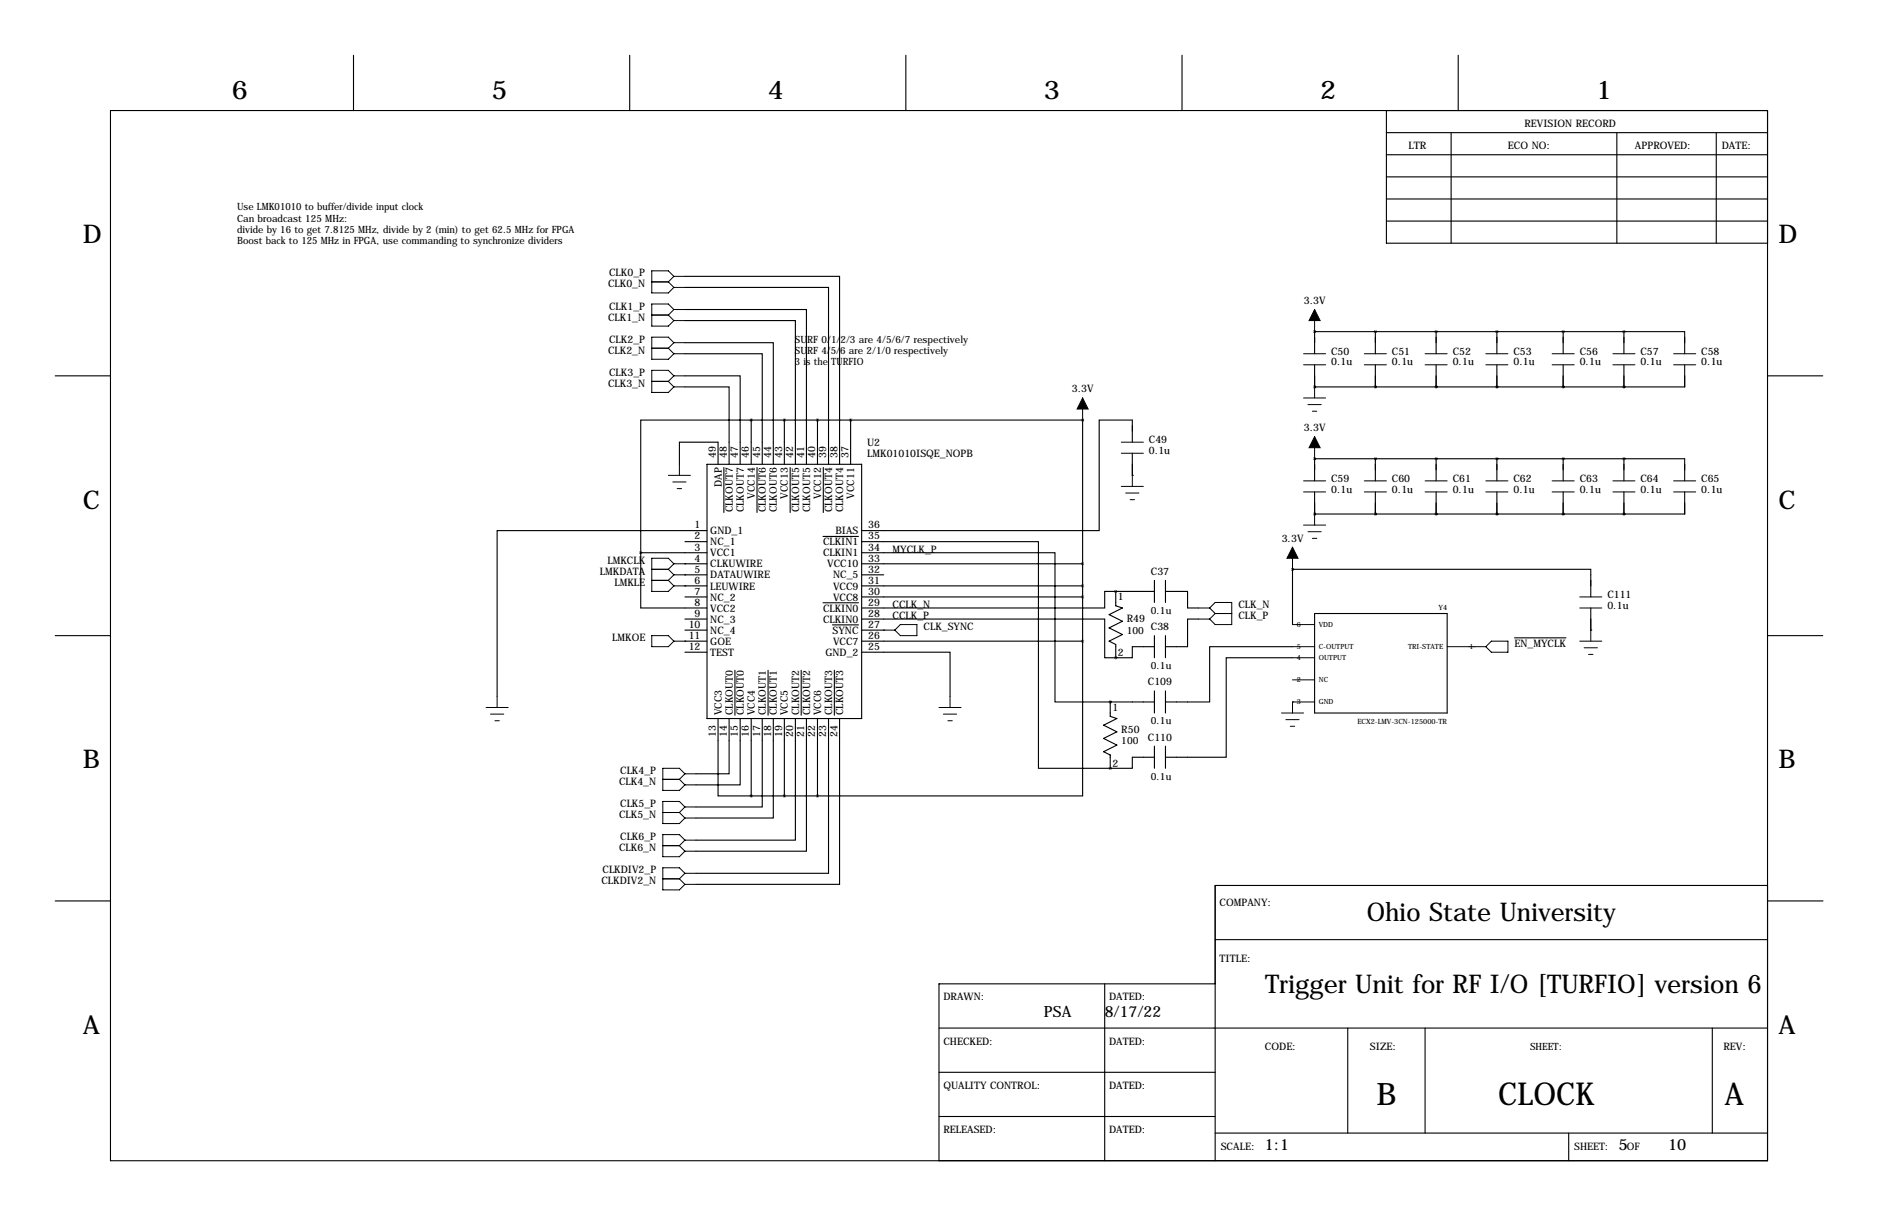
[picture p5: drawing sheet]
<svg xmlns="http://www.w3.org/2000/svg" width="432mm" height="279mm" viewBox="0 0 432 279" stroke-linecap="round" stroke-linejoin="round" font-family="sans-serif">
<g fill="none" stroke="#000" stroke-width=".25">
<path d="M81.3 12.7v12.7M144.8 12.7v12.7M208.3 12.7v12.7M271.8 12.7v12.7M335.3 12.7v12.7M25.4 25.4h381v241.3h-381zM318.8 30.5h87.6M318.8 35.6h87.6M318.8 25.4v30.5h87.6M333.7 30.5v25.4M371.8 30.5v25.4M394.6 30.5v25.4"/>
<path d="M318.8 45.7h87.6M318.8 50.8h87.6M318.8 40.6h87.6M157.5 63.5h35.5v43.2M157.5 66h33v40.7M157.5 71.1h27.9v35.6M157.5 73.7h25.4v33M157.5 78.7h20.3v28M302.3 76.2h.1M302.3 76.2v5.1M302.3 76.2h85v5.1M316.2 76.2h.1"/>
<path d="M316.2 76.2v5.1M330.2 76.2h.1M330.2 76.2v5.1M344.2 76.2h.1M344.2 76.2v5.1M359.4 76.2h.1M359.4 76.2v5.1M373.4 76.2h.1M373.4 76.2v5.1M12.7 86.4h12.7M157.5 81.3h17.8v25.4M157.5 86.4h12.7v20.3"/>
<path d="M157.5 88.9h10.1v17.8M172.7 96.5h-25.4v30.5M172.7 96.5v10.2M172.7 96.5h76.2M180.3 96.5v10.2M188 96.5v10.2M195.6 96.5v10.2M248.9 96.5h.1M248.9 96.5v50.8M302.3 88.9h.1M302.3 83.8v5.1M316.2 88.9h.1"/>
<path d="M316.2 83.8v5.1M330.2 88.9h.1M330.2 83.8v5.1M344.2 88.9h.1M344.2 83.8v5.1M359.4 88.9h.1M359.4 83.8v5.1M373.4 88.9h.1M373.4 83.8v5.1M387.3 83.8v5.1h-85M406.4 86.4h12.7M156.2 106.7v-5.1h8.9v5.1"/>
<path d="M162.6 106.7h35.5v58.4h-35.5zM166.4 107.4v10.4M174.1 107.4v10.4M181.7 107.4v10.4M189.3 107.4v10.4M260.3 101.6v-5.1h-7.6v25.4h-54.6M260.3 109.2h.1M260.3 104.1v5.1M302.3 105.4h.1M302.3 118.1h.1M302.3 105.4v5.1M302.3 113v5.1"/>
<path d="M302.3 105.4h85v5.1M316.2 105.4h.1M316.2 118.1h.1M316.2 105.4v5.1M316.2 113v5.1M330.2 105.4h.1M330.2 118.1h.1M330.2 105.4v5.1M330.2 113v5.1M344.2 105.4h.1M344.2 118.1h.1M344.2 105.4v5.1"/>
<path d="M344.2 113v5.1M359.4 105.4h.1M359.4 118.1h.1M359.4 105.4v5.1M359.4 113v5.1M373.4 105.4h.1M373.4 118.1h.1M373.4 105.4v5.1M373.4 113v5.1M387.3 113v5.1h-85M147.3 127v12.7h15.3M147.3 127h15.3"/>
<path d="M157.5 129.5h.1M157.5 132.1h.1M157.5 134.6h.1M157.5 124.5h5.1M157.5 129.5h5.1M157.5 132.1h5.1M157.5 134.6h5.1M157.5 137.2h5.1M162.6 121.9h-48.3v38.1M189.2 123.3h8.2M189.2 138.5h8.2M198.1 124.5h40.7v52h16.5"/>
<path d="M198.1 127h44.5v34.3h12.7M198.1 129.5h50.8M198.1 132.1h5.1M198.1 134.6h50.8M198.1 137.2h50.8M256.5 135.9h-2.5v3.8h-55.9M256.5 135.9h.1M256.5 135.9h8.9M256.5 135.9v3.3l1.6 .5-3.1 1.5 3.1 1.5-3.1 1.6 3.1 1.5-3.1 1.5 1.5 .8v3M265.4 133.3v5.1M268 135.9h5v3.8h2.6M268 133.3v5.1"/>
<path d="M297.2 130.8h.1M297.2 130.8h68.6v6.4M297.2 130.8v12.7M365.8 139.7v5.1M12.7 146h12.7M157.5 147.3h.1M157.5 142.2h5.1M157.5 144.8h5.1M157.5 147.3h5.1M157.5 149.9h5.1M169 154v10.3M176.6 154v10.3"/>
<path d="M184.2 154v10.3M191.4 143.6h6M191.8 154v10.3M198.1 149.9h20.3v10.1M198.1 142.2h55.9v8.9h2.5M198.1 144.8h5.1M198.1 147.3h50.8M203.2 144.8h.1M248.9 147.3v35.6h-60.9M256.5 151.1h.1M265.4 148.6h-5.1v2.5h-3.8M265.4 146v5.1"/>
<path d="M265.4 158.8v5M268 146v5.1M268 158.8v5M275.6 142.2h-2.6v6.4h-5M297.2 148.6h-19.1v12.7h-10.1M297.2 151.1h-15.3v22.9h-13.9M302.3 141h30.4v22.8h-30.4zM337.8 148.6h1.3M348.2 146.6h11.9M365.8 144.8h.1M406.4 146h12.7M165.1 165.1v17.8h7.6"/>
<path d="M167.6 165.1v12.7h-7.6M170.2 165.1v15.2h-10.2M172.7 165.1v17.8M175.3 165.1v20.3h-15.3M177.8 165.1v22.9h-17.8M180.3 165.1v17.8M182.9 165.1v27.9h-22.9M185.4 165.1v30.5h-25.4M188 165.1v17.8M190.5 165.1v35.6h-30.5M193 165.1v38.1h-33M255.3 161.3h.1"/>
<path d="M255.3 176.5h.1M255.3 161.3h10.1M255.3 161.3v3.3l1.5 .5-3.1 1.5 3.1 1.5-3.1 1.6 3.1 1.5-3.1 1.5 1.6 .8v3M265.4 174h-5.1v2.5h-5M265.4 171.4v5.1M268 171.4v5.1M297.2 161.3h.1M172.7 182.9h15.3M12.7 207h12.7M279.4 215.9h127M406.4 203.5h-127v63.2M406.5 207h12.7"/>
<path d="M215.9 236.2h190.5M254 226.1v40.6M279.4 226.1h-63.5v40.6M309.9 236.2v24.1M327.7 236.2v24.1M393.7 236.2v24.1M215.9 246.4h63.5M215.9 256.5h63.5M279.4 260.3h127M360.7 260.3v6.4"/>
</g>
<g fill="none" stroke="#000" stroke-width=".23">
<path d="M149.9 64.8h3.8M149.9 72.4h3.8M153.7 64.8l1.2 1.2M153.7 72.4l1.2 1.3M154.9 63.5l-1.2-1.3h-3.8v5.1h3.8l1.2-1.3M154.9 71.1l-1.2-1.3h-3.8v5.1h3.8l1.2-1.2M154.9 78.7l-1.2-1.2h-3.8v5h3.8l1.2-1.2M154.9 66h2.6M154.9 63.5h2.6M154.9 63.5l-1.2 1.3M154.9 73.7h2.6M154.9 71.1h2.6"/>
<path d="M154.9 71.1l-1.2 1.3M154.9 78.7h2.6M154.9 78.7l-1.2 1.3M302.3 71.1v5.1M149.9 80h3.8M149.9 87.6h3.8M153.7 80l1.2 1.3M153.7 87.6l1.2 1.3M154.9 81.3h2.6M154.9 86.4l-1.2-1.3h-3.8v5.1h3.8l1.2-1.3M154.9 88.9h2.6M154.9 86.4h2.6"/>
<path d="M154.9 86.4l-1.2 1.2M248.9 91.4v5.1M299.7 81.3h5.1M299.7 83.8h5.1M299.7 91.4h5.1M300.7 93h3.1M301.8 94.5h1M302.3 88.9v2.5M313.7 81.3h5.1M313.7 83.8h5.1M327.7 81.3h5M327.7 83.8h5"/>
<path d="M341.6 81.3h5.1M341.6 83.8h5.1M356.9 81.3h5M356.9 83.8h5M370.8 81.3h5.1M370.8 83.8h5.1M384.8 81.3h5.1M384.8 83.8h5.1M153.7 109.2h5M154.7 110.7h3M155.7 112.3h1M156.2 106.7v2.5"/>
<path d="M257.8 101.6h5.1M257.8 104.1h5.1M257.8 111.8h5.1M258.8 113.3h3.1M259.8 114.8h1.1M260.3 109.2v2.6M299.7 110.5h5.1M299.7 113h5.1M302.3 100.3v5.1M302.3 118.1v2.6M313.7 110.5h5.1M313.7 113h5.1"/>
<path d="M327.7 110.5h5M327.7 113h5M341.6 110.5h5.1M341.6 113h5.1M356.9 110.5h5M356.9 113h5M370.8 110.5h5.1M370.8 113h5.1M384.8 110.5h5.1M384.8 113h5.1M149.9 130.8h3.8M149.9 133.3h3.8"/>
<path d="M153.7 130.8l1.2 1.3M153.7 133.3l1.2 1.3M154.9 129.5h2.6M154.9 129.5l-1.2 1.3M154.9 129.5l-1.2-1.2h-3.8v7.6h3.8l1.2-1.3M154.9 132.1h2.6M154.9 132.1l-1.2 1.2M154.9 134.6h2.6M275.6 139.7h2.5M278.1 139.7l1.3-1.3h3.8v5.1h-3.8l-1.3-1.3M278.1 139.7l1.3 1.3M297.2 125.7v5.1"/>
<path d="M299.7 120.7h5.1M300.7 122.2h3.1M301.8 123.7h1M363.2 137.2h5.1M363.2 139.7h5.1M149.9 146h3.8l1.2 1.3-1.2 1.3h-3.8zM154.9 147.3h2.6M203.2 144.8h2.5M207 143.5h3.8v2.5h-3.8l-1.3-1.2zM275.6 142.2h2.5M279.4 141h3.8M279.4 141l-1.3 1.2"/>
<path d="M297.2 148.6h5.1M297.2 156.2h5.1M297.2 151.1h5.1M297.2 143.5h5.1M332.7 148.6h5.1M339.1 148.6h2.5M342.9 147.3h3.8v2.6h-3.8l-1.3-1.3zM363.2 147.3h5.1M364.2 148.8h3.1M365.3 150.4h1M365.8 144.8v2.5M111.8 162.6h5"/>
<path d="M112.8 164.1h3M113.8 165.6h1M114.3 160v2.6M152.4 179.1h3.8M156.2 179.1l1.3 1.2M157.5 177.8l-1.3-1.3h-3.8v5.1h3.8l1.3-1.3M157.5 177.8h2.5M157.5 177.8l-1.3 1.3M215.9 162.6h5.1M216.9 164.1h3.1M217.9 165.6h1M218.4 160v2.6"/>
<path d="M294.6 163.8h5.1M295.7 165.4h3M296.7 166.9h1M302.3 161.3h-5.1v2.5M152.4 194.3h3.8M152.4 186.7h3.8M156.2 194.3l1.3 1.3M156.2 186.7l1.3 1.3M157.5 193l-1.3 1.3M157.5 195.6h2.5M157.5 193l-1.3-1.2h-3.8v5h3.8l1.3-1.2M157.5 185.4l-1.3-1.3h-3.8v5.1h3.8l1.3-1.2"/>
<path d="M157.5 193h2.5M157.5 188h2.5M157.5 185.4h2.5M157.5 185.4l-1.3 1.3M157.5 180.3h2.5M152.4 201.9h3.8M156.2 201.9l1.3 1.3M157.5 200.7l-1.3-1.3h-3.8v5.1h3.8l1.3-1.3M157.5 200.7h2.5M157.5 200.7l-1.3 1.2M157.5 203.2h2.5"/>
</g>
<path d="M302.3 71.1l1.2 2.6h-2.5zM248.9 91.4l1.3 2.6h-2.6zM302.3 100.3l1.2 2.6h-2.5zM297.2 125.7l1.2 2.6h-2.5z" fill="#000" stroke="#000" stroke-width=".23"/>
<path d="M187.9 182.9a.05 .05 0 0 0 .1 0 .05 .05 0 0 0-.1 0zM180.3 182.9a.05 .05 0 0 0 .1 0 .05 .05 0 0 0-.1 0zM180.3 96.5a.05 .05 0 0 0 .1 0 .05 .05 0 0 0-.1 0zM187.9 96.5a.05 .05 0 0 0 .1 0 .05 .05 0 0 0-.1 0zM316.2 76.2a.05 .05 0 0 0 .1 0 .05 .05 0 0 0-.1 0zM344.1 76.2a.05 .05 0 0 0 .1 0 .05 .05 0 0 0-.1 0zM344.1 88.9a.05 .05 0 0 0 .1 0 .05 .05 0 0 0-.1 0zM316.2 88.9a.05 .05 0 0 0 .1 0 .05 .05 0 0 0-.1 0zM302.2 88.9a.05 .05 0 0 0 .1 0 .05 .05 0 0 0-.1 0zM302.2 76.2a.05 .05 0 0 0 .1 0 .05 .05 0 0 0-.1 0zM316.2 105.4a.05 .05 0 0 0 .1 0 .05 .05 0 0 0-.1 0zM344.1 105.4a.05 .05 0 0 0 .1 0 .05 .05 0 0 0-.1 0zM344.1 118.1a.05 .05 0 0 0 .1 0 .05 .05 0 0 0-.1 0zM316.2 118.1a.05 .05 0 0 0 .1 0 .05 .05 0 0 0-.1 0zM302.2 118.1a.05 .05 0 0 0 .1 0 .05 .05 0 0 0-.1 0zM302.2 105.4a.05 .05 0 0 0 .1 0 .05 .05 0 0 0-.1 0zM255.2 161.3a.05 .05 0 0 0 .1 0 .05 .05 0 0 0-.1 0zM255.2 176.5a.05 .05 0 0 0 .1 0 .05 .05 0 0 0-.1 0zM256.5 135.9a.05 .05 0 0 0 .1 0 .05 .05 0 0 0-.1 0zM256.5 151.1a.05 .05 0 0 0 .1 0 .05 .05 0 0 0-.1 0z" fill="#000" stroke="#000" stroke-width=".63"/>
<text font-size="7.3" x="344.5" y="254">CLOCK</text>
<g font-size="7.1">
<text x="316.5" y="254">B</text>
<text x="396.5" y="254">A</text>
</g>
<g font-size="5.9">
<text x="53.3" y="22.9">6</text>
<text x="113" y="22.9">5</text>
<text x="176.5" y="22.9">4</text>
<text x="240" y="22.9">3</text>
<text x="303.5" y="22.9">2</text>
<text x="367" y="22.9">1</text>
<text x="19" y="55.9">D</text>
<text x="408.9" y="55.9">D</text>
<text x="19" y="116.8">C</text>
<text x="408.9" y="116.8">C</text>
<text x="19" y="176.5">B</text>
<text x="408.9" y="176.5">B</text>
<text x="314.2" y="211.6">Ohio State University</text>
<text x="290.9" y="228.1">Trigger Unit for RF I/O [TURFIO] version 6</text>
<text x="19" y="237.5">A</text>
<text x="408.9" y="237.5">A</text>
</g>
<g font-size="3.6">
<text x="240" y="233.7">PSA</text>
<text x="254" y="233.7">8/17/22</text>
<text x="290.8" y="264.1">1:1</text>
<text x="372.1" y="264.1">5</text>
<text x="383.5" y="264.1">10</text>
</g>
<g font-size="2.4">
<text x="350.5" y="29.2">REVISION RECORD</text>
<text x="323.8" y="34.3">LTR</text>
<text x="346.7" y="34.3">ECO NO:</text>
<text x="375.9" y="34.3">APPROVED:</text>
<text x="395.9" y="34.3">DATE:</text>
<text x="140.1" y="63.5">CLK0_P</text>
<text x="139.8" y="66">CLK0_N</text>
<text x="140.1" y="71.1">CLK1_P</text>
<text x="299.8" y="69.8">3.3V</text>
<text x="139.8" y="73.7">CLK1_N</text>
<text x="139.8" y="81.3">CLK2_N</text>
<text x="140.1" y="78.7">CLK2_P</text>
<text x="306.1" y="81.5">C50</text>
<text x="306.1" y="84">0.1u</text>
<text x="320" y="81.5">C51</text>
<text x="320" y="84">0.1u</text>
<text x="334" y="81.5">C52</text>
<text x="334" y="84">0.1u</text>
<text x="348" y="81.5">C53</text>
<text x="348" y="84">0.1u</text>
<text x="363.2" y="81.5">C56</text>
<text x="363.2" y="84">0.1u</text>
<text x="377.2" y="81.5">C57</text>
<text x="377.2" y="84">0.1u</text>
<text x="391.2" y="81.5">C58</text>
<text x="391.2" y="84">0.1u</text>
<text x="139.8" y="88.9">CLK3_N</text>
<text x="140.1" y="86.4">CLK3_P</text>
<text x="246.4" y="90.2">3.3V</text>
<text x="264.2" y="101.9">C49</text>
<text x="299.8" y="99.1">3.3V</text>
<text x="164.6" y="105.2" transform="rotate(-90 164.6 105.2)">49</text>
<text x="167.1" y="105.2" transform="rotate(-90 167.1 105.2)">48</text>
<text x="169.7" y="105.2" transform="rotate(-90 169.7 105.2)">47</text>
<text x="172.2" y="105.2" transform="rotate(-90 172.2 105.2)">46</text>
<text x="174.8" y="105.2" transform="rotate(-90 174.8 105.2)">45</text>
<text x="177.3" y="105.2" transform="rotate(-90 177.3 105.2)">44</text>
<text x="179.8" y="105.2" transform="rotate(-90 179.8 105.2)">43</text>
<text x="182.4" y="105.2" transform="rotate(-90 182.4 105.2)">42</text>
<text x="184.9" y="105.2" transform="rotate(-90 184.9 105.2)">41</text>
<text x="187.5" y="105.2" transform="rotate(-90 187.5 105.2)">40</text>
<text x="190" y="105.2" transform="rotate(-90 190 105.2)">39</text>
<text x="192.5" y="105.2" transform="rotate(-90 192.5 105.2)">38</text>
<text x="195.1" y="105.2" transform="rotate(-90 195.1 105.2)">37</text>
<text x="199.4" y="102.4">U2</text>
<text x="199.4" y="105">LMK01010ISQE_NOPB</text>
<text x="264.2" y="104.3">0.1u</text>
<text x="165.9" y="111.9" transform="rotate(-90 165.9 111.9)">DAP</text>
<text x="306.1" y="110.7">C59</text>
<text x="306.1" y="113.2">0.1u</text>
<text x="320" y="110.7">C60</text>
<text x="320" y="113.2">0.1u</text>
<text x="334" y="110.7">C61</text>
<text x="334" y="113.2">0.1u</text>
<text x="348" y="110.7">C62</text>
<text x="348" y="113.2">0.1u</text>
<text x="363.2" y="110.7">C63</text>
<text x="363.2" y="113.2">0.1u</text>
<text x="377.2" y="110.7">C64</text>
<text x="377.2" y="113.2">0.1u</text>
<text x="391.2" y="110.7">C65</text>
<text x="391.2" y="113.2">0.1u</text>
<text x="168.5" y="117.8" transform="rotate(-90 168.5 117.8)">CLKOUT7</text>
<text x="171" y="117.8" transform="rotate(-90 171 117.8)">CLKOUT7</text>
<text x="173.6" y="114.6" transform="rotate(-90 173.6 114.6)">VCC14</text>
<text x="176.1" y="117.8" transform="rotate(-90 176.1 117.8)">CLKOUT6</text>
<text x="178.6" y="117.8" transform="rotate(-90 178.6 117.8)">CLKOUT6</text>
<text x="181.2" y="114.6" transform="rotate(-90 181.2 114.6)">VCC13</text>
<text x="183.7" y="117.8" transform="rotate(-90 183.7 117.8)">CLKOUT5</text>
<text x="186.3" y="117.8" transform="rotate(-90 186.3 117.8)">CLKOUT5</text>
<text x="188.8" y="114.6" transform="rotate(-90 188.8 114.6)">VCC12</text>
<text x="191.3" y="117.8" transform="rotate(-90 191.3 117.8)">CLKOUT4</text>
<text x="193.9" y="117.8" transform="rotate(-90 193.9 117.8)">CLKOUT4</text>
<text x="196.4" y="114.6" transform="rotate(-90 196.4 114.6)">VCC11</text>
<text x="159.7" y="121.4">1</text>
<text x="159.7" y="124">2</text>
<text x="163.3" y="122.8">GND_1</text>
<text x="163.3" y="125.3">NC_1</text>
<text x="189.2" y="125.3">CLKIN1</text>
<text x="192.1" y="122.8">BIAS</text>
<text x="199.6" y="121.4">36</text>
<text x="199.6" y="124">35</text>
<text x="294.7" y="124.5">3.3V</text>
<text x="139.6" y="129.5">LMKCLK</text>
<text x="159.7" y="126.5">3</text>
<text x="159.7" y="129">4</text>
<text x="159.7" y="131.6">5</text>
<text x="163.3" y="127.8">VCC1</text>
<text x="163.3" y="130.4">CLKUWIRE</text>
<text x="189.2" y="127.8">CLKIN1</text>
<text x="190.2" y="130.4">VCC10</text>
<text x="199.6" y="126.5">34</text>
<text x="199.6" y="129">33</text>
<text x="199.6" y="131.6">32</text>
<text x="205.2" y="127">MYCLK_P</text>
<text x="137.9" y="132.1">LMKDATA</text>
<text x="141.3" y="134.6">LMKLE</text>
<text x="159.7" y="134.1">6</text>
<text x="159.7" y="136.7">7</text>
<text x="163.3" y="132.9">DATAUWIRE</text>
<text x="163.3" y="135.5">LEUWIRE</text>
<text x="163.3" y="138">NC_2</text>
<text x="191.6" y="132.9">NC_5</text>
<text x="191.6" y="135.5">VCC9</text>
<text x="191.6" y="138">VCC8</text>
<text x="199.6" y="134.1">31</text>
<text x="199.6" y="136.7">30</text>
<text x="257" y="137.9">1</text>
<text x="264.6" y="132.1">C37</text>
<text x="369.6" y="137.4">C111</text>
<text x="159.7" y="139.2">8</text>
<text x="159.7" y="141.7">9</text>
<text x="163.3" y="140.5">VCC2</text>
<text x="163.3" y="143.1">NC_3</text>
<text x="189.2" y="140.5">CLKIN0</text>
<text x="189.2" y="143.1">CLKIN0</text>
<text x="199.6" y="139.2">29</text>
<text x="199.6" y="141.7">28</text>
<text x="205.2" y="139.7">CCLK_N</text>
<text x="205.2" y="142.2">CCLK_P</text>
<text x="259.1" y="143">R49</text>
<text x="284.7" y="142.2">CLK_P</text>
<text x="284.7" y="139.7">CLK_N</text>
<text x="369.6" y="139.8">0.1u</text>
<text x="140.8" y="147.3">LMKOE</text>
<text x="158.3" y="144.3">10</text>
<text x="158.3" y="146.8">11</text>
<text x="158.3" y="149.4">12</text>
<text x="163.3" y="145.6">NC_4</text>
<text x="163.3" y="148.2">GOE</text>
<text x="191.4" y="145.6">SYNC</text>
<text x="191.6" y="148.2">VCC7</text>
<text x="199.6" y="144.3">27</text>
<text x="199.6" y="146.8">26</text>
<text x="199.6" y="149.4">25</text>
<text x="212.3" y="144.8">CLK_SYNC</text>
<text x="264.6" y="144.8">C38</text>
<text x="348.2" y="148.6">EN_MYCLK</text>
<text x="163.3" y="150.7">TEST</text>
<text x="189.8" y="150.7">GND_2</text>
<text x="257" y="150.8">2</text>
<text x="263.9" y="157.5">C109</text>
<text x="165.9" y="164.3" transform="rotate(-90 165.9 164.3)">VCC3</text>
<text x="168.5" y="164.3" transform="rotate(-90 168.5 164.3)">CLKOUT0</text>
<text x="171" y="164.3" transform="rotate(-90 171 164.3)">CLKOUT0</text>
<text x="173.6" y="164.3" transform="rotate(-90 173.6 164.3)">VCC4</text>
<text x="176.1" y="164.3" transform="rotate(-90 176.1 164.3)">CLKOUT1</text>
<text x="178.6" y="164.3" transform="rotate(-90 178.6 164.3)">CLKOUT1</text>
<text x="181.2" y="164.3" transform="rotate(-90 181.2 164.3)">VCC5</text>
<text x="183.7" y="164.3" transform="rotate(-90 183.7 164.3)">CLKOUT2</text>
<text x="186.3" y="164.3" transform="rotate(-90 186.3 164.3)">CLKOUT2</text>
<text x="188.8" y="164.3" transform="rotate(-90 188.8 164.3)">VCC6</text>
<text x="191.3" y="164.3" transform="rotate(-90 191.3 164.3)">CLKOUT3</text>
<text x="193.9" y="164.3" transform="rotate(-90 193.9 164.3)">CLKOUT3</text>
<text x="255.8" y="163.3">1</text>
<text x="164.6" y="169.3" transform="rotate(-90 164.6 169.3)">13</text>
<text x="167.1" y="169.3" transform="rotate(-90 167.1 169.3)">14</text>
<text x="169.7" y="169.3" transform="rotate(-90 169.7 169.3)">15</text>
<text x="172.2" y="169.3" transform="rotate(-90 172.2 169.3)">16</text>
<text x="174.8" y="169.3" transform="rotate(-90 174.8 169.3)">17</text>
<text x="177.3" y="169.3" transform="rotate(-90 177.3 169.3)">18</text>
<text x="179.8" y="169.3" transform="rotate(-90 179.8 169.3)">19</text>
<text x="182.4" y="169.3" transform="rotate(-90 182.4 169.3)">20</text>
<text x="184.9" y="169.3" transform="rotate(-90 184.9 169.3)">21</text>
<text x="187.5" y="169.3" transform="rotate(-90 187.5 169.3)">22</text>
<text x="190" y="169.3" transform="rotate(-90 190 169.3)">23</text>
<text x="192.5" y="169.3" transform="rotate(-90 192.5 169.3)">24</text>
<text x="257.8" y="168.4">R50</text>
<text x="263.9" y="170.2">C110</text>
<text x="142.6" y="177.8">CLK4_P</text>
<text x="255.8" y="176.2">2</text>
<text x="142.3" y="180.3">CLK4_N</text>
<text x="142.6" y="185.4">CLK5_P</text>
<text x="142.3" y="188">CLK5_N</text>
<text x="142.3" y="195.6">CLK6_N</text>
<text x="142.6" y="193">CLK6_P</text>
<text x="138.3" y="203.2">CLKDIV2_N</text>
<text x="138.5" y="200.7">CLKDIV2_P</text>
<text x="280.4" y="208.3">COMPANY:</text>
<text x="280.4" y="221">TITLE:</text>
<text x="216.9" y="229.9">DRAWN:</text>
<text x="255" y="229.9">DATED:</text>
<text x="216.9" y="240">CHECKED:</text>
<text x="255" y="240">DATED:</text>
<text x="290.8" y="241.3">CODE:</text>
<text x="315" y="241.3">SIZE:</text>
<text x="396.2" y="241.3">REV:</text>
<text x="216.9" y="250.2">QUALITY CONTROL:</text>
<text x="255" y="250.2">DATED:</text>
<text x="216.9" y="260.3">RELEASED:</text>
<text x="255" y="260.3">DATED:</text>
<text x="280.7" y="264.2">SCALE:</text>
<text x="361.9" y="264.2">SHEET:</text>
<text x="374" y="264.2">OF</text>
</g>
<g font-size="2.3">
<text x="54.5" y="48.4">Use LMK01010 to buffer/divide input clock</text>
<text x="54.5" y="50.9">Can broadcast 125 MHz:</text>
<text x="54.5" y="53.4">divide by 16 to get 7.8125 MHz, divide by 2 (min) to get 62.5 MHz for FPGA</text>
<text x="54.5" y="56">Boost back to 125 MHz in FPGA, use commanding to synchronize dividers</text>
<text x="182.8" y="78.8">SURF 0/1/2/3 are 4/5/6/7 respectively</text>
<text x="182.8" y="81.4">SURF 4/5/6 are 2/1/0 respectively</text>
<text x="182.8" y="83.9">3 is the TURFIO</text>
<text x="264.6" y="141.1">0.1u</text>
<text x="259.1" y="145.6">100</text>
<text x="264.6" y="153.8">0.1u</text>
<text x="264.6" y="166.5">0.1u</text>
<text x="257.8" y="171">100</text>
<text x="264.6" y="179.2">0.1u</text>
<text x="351.8" y="241.3">SHEET:</text>
</g>
<g font-size="1.7">
<text x="330.8" y="140.1">Y4</text>
<text x="312.1" y="166.4">ECX2-LMV-3CN-125000-TR</text>
</g>
<g font-size="1.6">
<text x="298.1" y="149.2">5</text>
<text x="298.1" y="144.1">6</text>
<text x="303.2" y="149.2">C-OUTPUT</text>
<text x="303.2" y="144.1">VDD</text>
<text x="323.7" y="149.2">TRI-STATE</text>
<text x="337.9" y="149.2">1</text>
<text x="298.1" y="151.7">4</text>
<text x="303.2" y="151.7">OUTPUT</text>
<text x="298.1" y="161.9">3</text>
<text x="298.1" y="156.8">2</text>
<text x="303.2" y="161.9">GND</text>
<text x="303.2" y="156.8">NC</text>
</g>
</svg>
